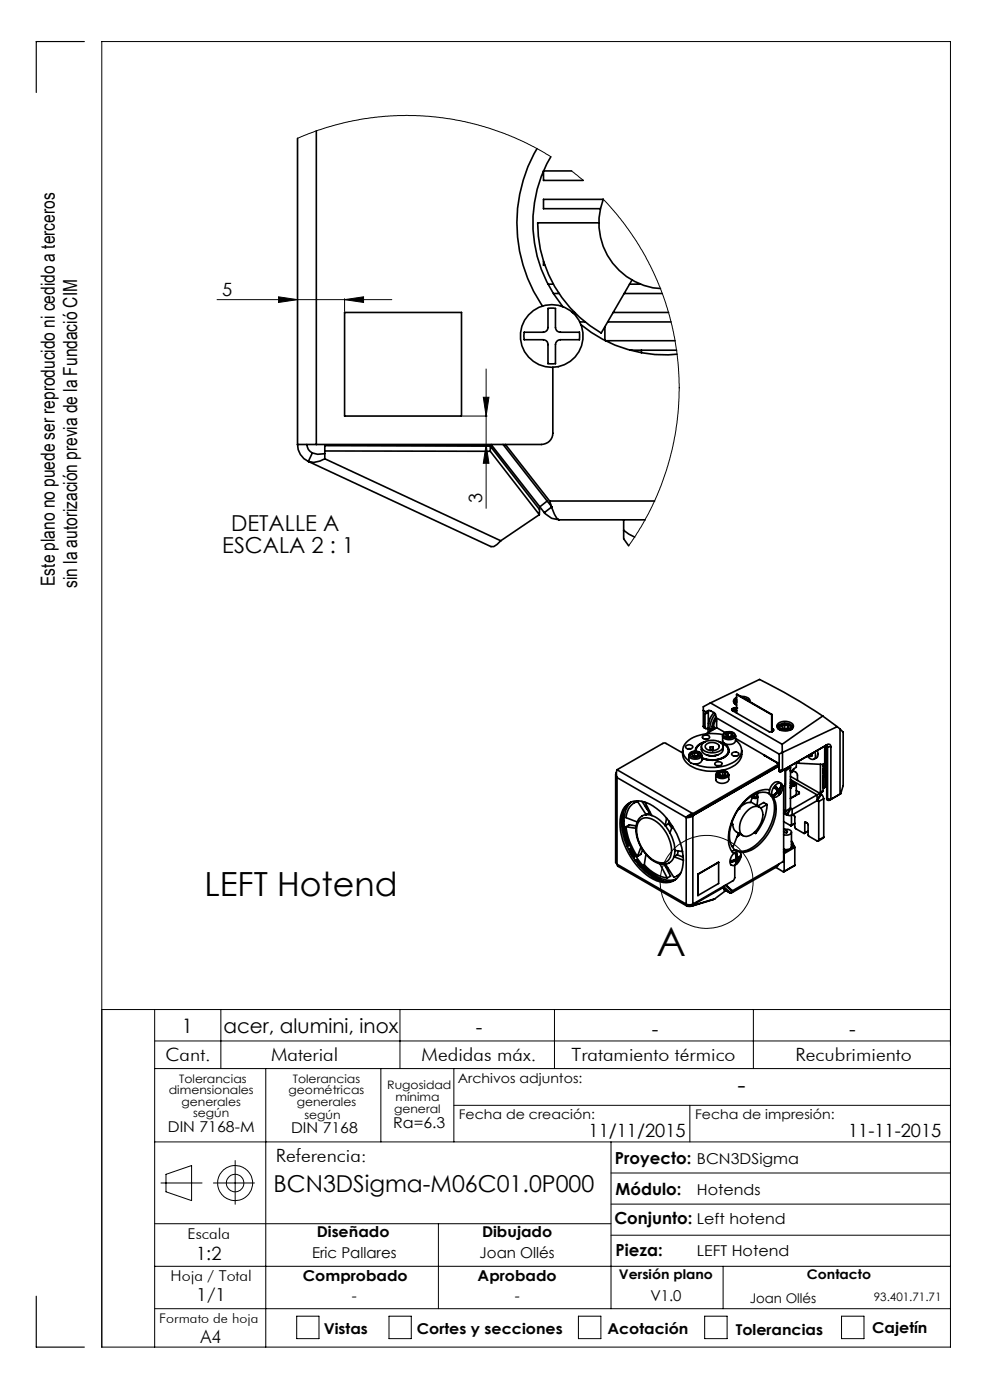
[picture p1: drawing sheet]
<svg xmlns="http://www.w3.org/2000/svg" width="210mm" height="297mm" viewBox="0 0 210 297" stroke-linecap="round" stroke-linejoin="round" font-family="sans-serif">
<g fill="none" stroke="#000" stroke-width=".21">
<path d="M63.1 29.3l6.2-2.3 4-1 2.9-.6 3.4-.5 3.9-.4h3l4.3 .2 7 .9 5.6 1.5 3.7 1.3 4 1.7 3.2 1.6 2.5 1.6M121.2 36.3l2.5 2M128 42.3l3 3.4 3.9 5.4 2 3.3 2.6 5.2 1.8 4.8 1.3 4.7 1 5.6 .3 3.5 .2 4.7-.3 4.8-.6 4.9-1.1 4.8-1.9 5.7-1.9 4.3-2.2 4.2-2.8 4.2M46 63.6h37.1M59.1 63l4 .6-4 .6zM73.1 63.6l4-.6v1.2zM73.1 63.4v2.7M103.1 78.3v29.5M98.1 88.3h5.2M102.5 84.3h1.2l-.6 4zM103.1 94.3l.6 4h-1.2zM21.6 214.2h180"/>
<path d="M32.8 214.2v71.6M46.8 214.2v12.5M84.8 214.2v12.5M117.6 214.2v12.5M159.8 214.2v12.5M32.8 220.8h168.8M32.8 226.7h168.8M56.4 226.7v59.1M80.8 226.7v15.5M96.3 226.7v15.5M96.3 234.5h105.3M146.3 234.5v7.7"/>
<path d="M32.8 259.6h96.8M32.8 242.2h168.8M34.1 251h8.8M35.2 249.1l5.4-1.8v7.4l-5.4-1.9zM45.3 251h8.7M49.9 246.2v9.3M93 259.6v18M129.6 242.2v35.4M129.6 255.4h72M129.6 248.8h72M32.8 277.6h168.8M32.8 268.6h168.8"/>
<path d="M62.9 279.2h4.8v4.8h-4.8zM82.5 279.2h4.7v4.8h-4.7zM122.7 279.2h4.8v4.8h-4.8zM129.6 262h72M149.5 279.2h4.7v4.8h-4.7zM153.4 268.6v9M178.5 279.2h4.8v4.8h-4.8zM21.6 285.8h180v-277h-180v277"/>
<circle cx="149.9" cy="187.1" r="9.9"/>
<circle cx="49.9" cy="251" r="3.7"/>
<circle cx="49.9" cy="251" r="1.86"/>
</g>
<path d="M17.9 8.8h-10.2v10.8M7.7 275v10.8h10.2" fill="none" stroke="#000" stroke-width=".25"/>
<g fill="#000">
<path d="M73.1 63.6l4-.6v1.2zM59.1 63l4 .6-4 .6z"/>
<path d="M102.5 84.3h1.2l-.6 4zM103.1 94.3l.6 4h-1.2z"/>
</g>
<g fill="none" stroke="#000" stroke-width=".35">
<path d="M63.1 29.3v65M67.1 27.8v66.5M113.9 31.5a31.3 31.3 0 0 0 1.2 33.4M116.8 33.3a27.9 27.9 0 0 0 2.6 31.8M121.2 36.3h-5.9v2h8.4M115.3 55.4v.9h.3M127 47.3h-12.9a26.9 26.9 0 0 0 13.4 23.4l6.6-11.3M128 42.3h-12.7v2h12.1M128 42.3a14 14 0 0 0 12.1 18.9M73.1 66.3h24.8v22h-24.8zM116.2 60.3h1.2M116.2 65.4h1.6v3.6a1.23 1.23 0 0 0 1.6 1.5h3.5v.4v1.2h-3.5a1.24 1.24 0 0 0-1.6 1.5v3.5l-.4 .1-1.2-.1v-3.5a1.21 1.21 0 0 0-.2-1.2 1.21 1.21 0 0 0-1.3-.3h-3.5l-.1-.6 .1-1h3.5a1.22 1.22 0 0 0 1.5-1.5z"/>
<path d="M117.3 77.9v14a2.41 2.41 0 0 1-2.4 2.4h-47.8M117.4 62.3h1.2M121.4 66.3h.4M123 68.3h1.1M123.3 68.9a27.9 27.9 0 0 0 20.3 6.2M128.3 69.4v2.8M128.4 72.3h14.8M128.9 68.3h13.4M130.1 66.3h11.7M132.4 62.3h8.1M133.5 60.3h2.4M133.6 74.3h9.9"/>
<path d="M136.1 74.3v.5M63.1 94.3h4M63.1 94.3a3.9 3.9 0 0 0 2.3 3.6M65.1 94.3a2.02 2.02 0 0 0 1.2 1.8M65.4 97.9l38.7 18.1h.6l1.5-1.3M66.3 96.1l1.1 .3 1.5-.2M66.3 96.1l-.9 1.8M68.9 97.3l-1.1 .5-1.3 .3-1.1-.2M68.9 95.7h35.1M68.9 97.3l37.3 17.4M104 94.6l10.4 13.5v1.1M104 95.7l10.4 13.5"/>
<path d="M104 94.6v1.1M104 94.6l-35.1-.1v2.8M104.2 94.3l10.3 13.2M106.7 94.3l9.4 12M107.2 94.3l9.4 12M114.4 109.2l-8.2 5.5M114.5 107.5l1 1.3M115.5 108.8l1.5 1.2 1.6 .3M116.1 106.3l1 1.2-1.6 1.3M116.1 106.3l-1.6 1.2M116.6 106.3l1 2.8 .5 .9 .5 .3M116.6 106.3h22.3"/>
<path d="M118.6 110.3h18.2M132.3 112.5l1.1 .8 1.2 .6M132.3 112.5v1.7M132.3 114.3l1 1.5M132.3 110.3v2.2M144.8 159.2a3.2 3.2 0 0 0 2.2 3.5 9.4 9.4 0 0 0 9.4-.8 2.84 2.84 0 0 0 .9-2.7M144.8 159.7l-3.5-2-.4-.1-10 5.7M145.6 158.2l.8-.2 .6 .4a.9 .9 0 0 1-1.6 .1zM145.9 158.9h.6M146.5 159.8a1.43 1.43 0 0 1 2.1 .1 1.24 1.24 0 0 1-2.1 .4l-.1-.1zM147.3 159.7l.7 .1M147.3 159.7l-.5 .2 .2 .4 .7 .1 .5-.2-.2-.4"/>
<path d="M147.3 159.7v.7M147.6 159.2l-.1 .1M147.6 159.2v.2M148 159.8v.5M148.6 157.8l-.1 .1a1.96 1.96 0 0 0-.9 1.3M148.8 158.4a1.74 1.74 0 0 0 2 1.9 2.18 2.18 0 0 0 2.6-1.3v-.6M149.1 156.2l.8-.2a.52 .52 0 0 1 .6 .5 .88 .88 0 0 1-1.5-.2zM149.1 157.7a3.2 3.2 0 0 1 4.1 .2 1.11 1.11 0 0 1-.9 1.6 3 3 0 0 1-3.4-.7 .93 .93 0 0 1 .2-1.1zM149.2 154.1l.1 .3 .4 .1M149.2 150.7l.5 .3M149.2 154.1l.3 .2M149.4 157.5l-.4 .1a1.81 1.81 0 0 0-1.4 1.8"/>
<path d="M149.4 156.8h.7M149.5 154.3l.3 .3 .4-.2M149.5 151.5v2.8M149.7 157.3a2.26 2.26 0 0 0-2.2 2M149.7 151l.7-.3 1.1 .5 .3 .3v.7M149.7 151l-.2 .5M149.8 156.8h.1M149.8 157.9a1.95 1.95 0 0 1 2.8 .4 1.57 1.57 0 0 1-2.2 .8 .71 .71 0 0 1-.7-.4 .71 .71 0 0 1 .1-.8zM149.9 156.8h.1M150.2 154.5l.2 .2 .2-.1M150.2 154.5v.9M150.2 151.1l-.7 .4"/>
<path d="M150.2 151.1v2.5M150.3 150.7l-.1 .4M150.6 154.7v.5M150.6 159.2v-.7l.6-.1v.8M150.7 149.1l10.4-5a122.1 122.1 0 0 1 13.4 7.8M150.7 149.1l-1.5 .8v4.2M150.7 149.1l15.2 8.8M151 154.6l-.2 .2-.2-.1M151 154.6v.3M151.2 159h-.6M151.2 158.4v.8M151.4 154.1h-.3"/>
<path d="M151.4 154.3l.3 .3M151.4 154.3v.5M151.4 151.2a4.9 4.9 0 0 0-1.2 3.3M151.7 151.5a5 5 0 0 0-1.1 3.2M151.8 152.1l-.6 1.4-.2 1.1M151.8 152.2l.2 .5v1.7M151.8 152.2l13.5 7.8M151.9 152.5l-.4 1-.1 .8M152 154.4l-2.2 1.3M152 154.4l1.8 1M152.4 157.3a2.49 2.49 0 0 1 2.3 2 2.8 2.8 0 0 1-2.8 1.9h-1.9l-1.1-.4a5.3 5.3 0 0 0 5.3-.6 1.52 1.52 0 0 0-.7-2.4M152.8 157.5a1.79 1.79 0 0 1 1.6 2.3 4.6 4.6 0 0 1-5.5 1"/>
<path d="M153.3 156.1a1.49 1.49 0 0 1 1.4-.9 1.49 1.49 0 0 1 1.3 .9M153.3 156.1v1.1a1.6 1.6 0 0 0 2.7 0v-1.1M153.3 156.1a1.6 1.6 0 0 0 2.7 0M153.4 155.9a8.9 8.9 0 0 0-7.8 1.6 2.42 2.42 0 0 0 .6 3.9M153.6 155.6a1.51 1.51 0 0 1 2.2 .2 1.26 1.26 0 0 1-2.2 .4zM154.5 155.5l.7 .1M154.5 155.5l-.5 .3 .1 .4 .7 .1 .6-.3-.2-.4M154.5 155.5v.8M154.6 159.2v.2M154.6 159.2v.5M155.2 155.6v.5M155.2 159.8a.83 .83 0 0 1 .8-.3 .83 .83 0 0 1 .7 .6 .83 .83 0 0 1-.8 .3 .83 .83 0 0 1-.7-.6z"/>
<path d="M155.3 150.4l-.1 .2 .1 .1 7.8 4.5h.7M155.3 150.4l.2 .3M155.5 150.7l-.1 .1M155.6 150.2h.6M155.6 150.2l-.3 .2M155.6 150.2l.2 .4M155.7 150.8h.5M155.7 150.8l-.1 .1M155.8 150.6h.3M155.8 150.7h.3M155.8 150.7l-.1 .1M155.8 150.6l-.3 .1"/>
<path d="M155.8 150.6v.1M155.8 150.7h-.3M156 149.1h.1M156 149.1l.1 .4M156 149.1v.3M156 157a2.53 2.53 0 0 1-.1 4.5 9.8 9.8 0 0 1-8.7 .6M156 156.7l8.9 5.2M156.1 150.7l.1 .1M156.1 150.6h.1M156.1 150.6v.1M156.2 150.8h.1M156.2 148.6l-.2 .5"/>
<path d="M156.2 150.2h.1M156.2 148a.83 .83 0 0 0-.6 .8 .83 .83 0 0 0 .6 .8M156.2 148.4l-.3 .3-.1 .6M156.2 148.8v.3M156.2 147.4l7.5 4.2M156.2 147.4l.2-.1 7.4 4.3M156.2 147.4v3.9M156.2 150.2l-.1 .4M157.1 147.7a1.47 1.47 0 0 1 2 1.2M157.9 148.2l.5 .1 .4 .4M163.7 151.6v3.7M163.7 154.9l.2 .1"/>
<path d="M163.7 155.1h.2M163.8 151.6h-.1M163.8 151.6v3.2M163.8 154.5l.2 .2M163.8 155.2h.1M163.9 155v.1M164 154.7l.1 .2-.3 .3M164 154.7l-.1 .3M165 154.6a.87 .87 0 0 1 .9-1.1h1.3a.85 .85 0 0 1 .9 1.1M165.1 153.4a2.4 2.4 0 0 1 3.2 .4 1.13 1.13 0 0 1-1.3 1.2h-.8a1.06 1.06 0 0 1-1.3-1.3zM165.2 154.4a1.49 1.49 0 0 1 2-.8l.5 .3 .2 .5M165.2 154.4l.1 .4"/>
<path d="M165.2 154.4v.3M165.3 160v3.4M165.6 153.9a1.47 1.47 0 0 1 2 .2 1.26 1.26 0 0 1-2.1 .4l-.1-.4zM165.9 157.9v1.7M165.9 159.6l-.6 .4M165.9 159.6h.1M166 159.6v3.8M166.4 153.8l-.5 .3 .1 .4 .7 .1 .5-.2-.1-.5M166.4 153.8l.7 .1M166.4 153.8v.8M167.1 153.9v.5M167.9 154.4l-.2 .4"/>
<path d="M167.9 154.4v.3M172.3 159.8v.4l-.2 .2-.5-.1M172.8 159.5a.9 .9 0 0 1 .2 1 .9 .9 0 0 1-.9 .6l-.8-.7M173.4 159.2l.1 .5a1.06 1.06 0 0 1-.8 1.3M174.5 151.9l-8.6 6M174.5 151.9l3.1 2.3M174.9 158.3v3.4M175.3 159.3h.1M175.4 158.3l-.1-.2v3.4M175.4 159.6l-.1 .1M175.4 158.3l.1 .1M175.4 158.3v11.1"/>
<path d="M175.5 158a.48 .48 0 0 1 .5-.1 .48 .48 0 0 1 .2 .5M175.5 158l-.4 .2a.26 .26 0 0 1 .3 0 .26 .26 0 0 1 .1 .2M175.5 158l-9.8 5.6M175.5 158.4h.7M175.5 158.4v11.1M176.2 158.4v11.1M177.6 154.2l-11.6 5.4M177.6 154.2l.6 .5M178.2 154.7v13.7M178.2 154.7l.7 .6v11.3l-.6 1.8M130.6 164.4v18.6l.3 .3M130.7 163.9a.73 .73 0 0 0 .2 1.1"/>
<path d="M130.9 163.3l-.2 .7 .2 1M130.9 163.3l16.1 9.3M130.9 165l14.7 8.4M130.9 165v18.3M132.2 172.2a11.6 11.6 0 0 0 1.1 7.2l-.3 .1M132.8 175.4a13.6 13.6 0 0 0 2.4 6.3M132.8 175.4l2.1 .3M132.9 170.8a4.2 4.2 0 0 1 5-.2 14.6 14.6 0 0 1 7 12.7 3.8 3.8 0 0 1-5.6 3.6 14.3 14.3 0 0 1-7.7-13 5.1 5.1 0 0 1 1.3-3.1zM133.7 170.2a5.3 5.3 0 0 0-1.8 5.2 14.5 14.5 0 0 0 7.8 11.3 4.2 4.2 0 0 0 3.5 0M133.9 170.1a5.4 5.4 0 0 0-1.5 4.9 14.6 14.6 0 0 0 7.8 11.4 4.5 4.5 0 0 0 3.2 .1M134.9 175.2l-1.4-.2-.7 .4M135.2 170a3.7 3.7 0 0 0-2.4 3.5l2.3 .9"/>
<path d="M135.2 170l1.9 2.8M135.3 169.9l-.7 .4M135.4 169.9l-.2 .1M135.6 174.1a2.67 2.67 0 0 1 3.8 .3 7.8 7.8 0 0 1 2.9 6.9 2.13 2.13 0 0 1-3.4 1.3 7.9 7.9 0 0 1-3.8-7.1l.3-1zM136 179.7l-.8 2M136.2 170l1.6 2.4M136.8 170.2l1.5 2.8M136.9 171.1l.8 .9 .1 .4M137.1 172.8a2.7 2.7 0 0 0-2.2 3.1 8.3 8.3 0 0 0 5 7.4 2.8 2.8 0 0 0 2.1-.3M137.1 172.8l1.2 .2M137.8 172.4l-.7 .4M137.9 172.4h-.1"/>
<path d="M138.3 173a6.7 6.7 0 0 1 2.8 2.2M141.1 175.2l1 1.5M141.4 173.6l-.3 1.6M141.8 174.8l.7 .9M141.8 174.8l-.7 .4M141.9 174.2l-.1 .6M142.1 176.7a8.4 8.4 0 0 1 1.1 3.7M142.7 175.3l-.6 1.4M145.6 173.4v18.4M146.1 160.3a1.49 1.49 0 0 1 1.4-1 1.49 1.49 0 0 1 1.4 1M146.1 160.3v1a1.6 1.6 0 0 0 2.8 0v-1M146.1 160.3a1.6 1.6 0 0 0 2.8 0"/>
<path d="M146.3 173.1l-.4 .1M147 172.6l-.9 .3-.5 .5M147 172.6v19.2M149.8 160.1l1 .3 1.5-.3M151 160.4h.1M151.2 160.4h.1M151.5 160.3h.1M151.6 160.3h.1M151.6 160.3l-.4 .1M151.7 161.8l.5-.2a.71 .71 0 0 1 .9 .5 .86 .86 0 0 1-1.5-.1zM151.8 164.4a1.47 1.47 0 0 1 1.4-.9 1.47 1.47 0 0 1 1.4 .9M151.8 164.4a1.57 1.57 0 0 0 2.8 0v1a1.57 1.57 0 0 1-2.8 0z"/>
<path d="M152.1 162.5h.6M152.2 163.8a1.51 1.51 0 0 1 2.1 .3 1.3 1.3 0 0 1-2.2 .1zM152.6 163.9v.5M153.3 163.8v.7M153.3 163.8l.5 .2v.4l-.7 .2-.6-.3 .1-.4M153.3 163.8l-.7 .1M155.2 174.7l.2 .2M155.4 174.9l.4 1.2 1.8 1.2M155.4 174.9l-.3 .2M155.6 160.4h.7M156.6 176.9l.1 .4M156.6 176.8l-1.1 2.8-.2-.1"/>
<path d="M156.7 171.7h.1M157.1 176.9l-.8 .6M158.4 172.2a2.05 2.05 0 0 1 3.1-.6 4 4 0 0 1-1 4.5l-.8 .8a1.56 1.56 0 0 1-1.8 .5 1.56 1.56 0 0 1-1-1.5l.2-1.6 .5-1.1zM159.2 170.1l1.9 1.1M159.6 169l.4 .2h.6M159.8 168.7l-.6 1.5a3.2 3.2 0 0 0-2.5 1.5M160 176.6l.3 .2M160.1 176.5l.2 .3M160.2 168.5l-.2 .2h-.2M160.5 168.3a.56 .56 0 0 1-.4 .8l-.4-.2M160.6 169.2h.1M160.7 168.3v.9l-.2 1.7"/>
<path d="M160.7 168.9a.65 .65 0 0 1-.5 .5 .65 .65 0 0 1-.6-.2M162 160.1l.1 .2M162.1 160.3l3.1 1.8M162.1 160.2v.1M162.2 160.3h.1M162.2 160.2l-.1 .1M162.7 170.7a10.1 10.1 0 0 1-2.4 6.1M162.7 170.7l-1.3 .7M162.7 170.7l-.7-.5-1.3 .8M163 168.3l.3 .2M163.1 160.8h.1M163.2 160.8v.1"/>
<path d="M163.2 167.6a5.6 5.6 0 0 0-4.8 1.9 11.1 11.1 0 0 0-3.6 10.2l.7 1.2M163.2 168.4a4 4 0 0 0-4.5 1 10.8 10.8 0 0 0-3.9 8.6 3.5 3.5 0 0 0 1.2 2.4M163.5 168.8a6.5 6.5 0 0 1-.2 6.5 9.1 9.1 0 0 1-5.5 5.2l-1.1 .1M163.5 168.8l.5 .3M163.6 161v.1M163.9 169a5.9 5.9 0 0 1 .1 5.7 10.2 10.2 0 0 1-5.3 5.9l-1.1 .2h-.6M164.5 166.8l-.1 .1a.24 .24 0 0 0-.1 .3 .24 .24 0 0 0 .2 .2l.3 .2a.71 .71 0 0 1-.6 1l-.2 .1 .1 .2M164.5 166.8l.4 .5M164.5 166.5a.82 .82 0 0 1 1.1-.3 .82 .82 0 0 1 .4 1.1 1.93 1.93 0 0 1-2 1.8 1.85 1.85 0 0 1 .5-2.6zM164.7 161.7v.1M164.8 168l.4 .2M164.9 167.3h.1"/>
<path d="M164.9 167.3l.2 .2M165 168.2l-.9 .7M165 168.2l-.3-.1-.6 .8M165.2 168.2h-.2M165.2 168.2l.1 .4 .3-.4M165.2 162.5h.1M165.2 167.7l.4 .5M165.2 167.7l.2 .1M165.2 162.1v.4l-18.2 10.5-1 .2-.4 .2M165.2 162.5l-18.6 10.8-1 .1M165.2 162.5v.9a.25 .25 0 0 0 .2 .3 .25 .25 0 0 0 .3 0M165.2 167.4v.3"/>
<path d="M165.2 163.5l.2 .2M165.2 162.1l-18.2 10.5M165.2 163.3l.1 .1M165.3 163.4a.26 .26 0 0 0 .1 .2 .26 .26 0 0 0 .3 0M165.3 163.4h.7M165.3 167.4l.2 .1M165.4 167.8l.2 .4M165.5 167.5l-.1 .3M165.6 163.7h.1M165.7 166.2a1.34 1.34 0 0 0-2.2 .7l-.3 .8a.96 .96 0 0 0 .3 1.1M165.9 166.6l-.4 .9M165.9 166.6l-.2-.2-.2 .6a.31 .31 0 0 1-.1 .4 .31 .31 0 0 1-.4 0l-.5-.6"/>
<path d="M165.9 166.6l-.5 .6M166 163.4l-.3 .2M166.2 175.9l.8 .5a.32 .32 0 0 1-.3 .3 .32 .32 0 0 1-.3-.2l-.2-.1M166.2 174.3l1.5 .9 .2-.2M166.2 166.8v15.8l-1 .7M166.2 172.5l.7 .4M166.2 171.8l.4 .3M166.4 163.2v.1M166.4 163.3h.2v3.2l-.6 .4M166.4 163.3l-.7 .4M166.4 175.9h.7a.65 .65 0 0 1 .7 .9l-.8 .4-.8-.1M166.4 163.2h.1"/>
<path d="M166.5 163.2l.1 .3M166.6 172.1l.2 .7M166.6 163.5v8.6M166.8 172.8l.2 .1M167.6 162.5l.1 .4M167.6 171.6l-.8 1.2M167.6 171.6h.1M167.7 166.1l.5 .3M167.7 171.4l-.1 .2M167.7 171.6l.3 .1M167.7 163.7l.2 .2M167.7 164.7l6.5 3.7"/>
<path d="M167.7 163.6l.2 .1M167.7 163.5h.1M167.7 166.6l.2 .1M167.7 165.7l.9 .6M167.7 162.9l-1.1 .6M167.7 171.4l-1.1 .7M167.7 162.9v8.5M167.7 171.6l-.7 1.3M167.7 166.8l.2 .1M167.7 167.1h.1M167.7 166.7l.2 .1M167.7 171.4l.3 .3"/>
<path d="M167.7 165.4l5.6 3.2M167.7 163.5l.2 .1M167.7 163.5h.2M167.9 163.5v.1M167.9 166.9l-.2 .2M167.9 178.4l.3 .5 .1 .6M167.9 166.8v.1M167.9 166.7a.2 .2 0 0 1 0-.3 .2 .2 0 0 1 .3 0v.3M167.9 176.6v3a1.2 1.2 0 0 1-1.7 .6h.1M167.9 178.6l.4 .8M167.9 163.6v.1M167.9 166.7v.1"/>
<path d="M167.9 172.9v2.1M167.9 179.2l.5 .3M168 172.9l-.5 .1-.5-.1M168 171.7v1.2M168.1 172.8l.5 .4v2.4l1.9 1.2 .2-.1M168.2 163.4h.1M168.2 163.5l-.1 .3h-.2v-.1M168.2 166.6v.1M168.2 166.7l.1 .1M168.2 163.5l.9 .6 .1 1.5M168.2 166.6l.2 .2M168.2 163.4v.1"/>
<path d="M168.3 166.8h.1M168.4 179.5l.2 .3M168.4 179.5l-.5 .3M168.6 166.3h.1M168.6 166.3l-.4 .1M168.6 166.3l.3 .1M168.6 174.7l-.8 .5M168.6 179.8l-2.3 1.3M168.6 179.8v3.7M168.6 174.7l-.7 .3M168.6 168.8h.1M168.9 161.8v1l-.6 .3-.1 .3"/>
<path d="M168.9 166.4v2.1l-1.2 .8M168.9 166.4l-.5 .4M168.9 167.7l.5 .3M169 161.7l.4 .2 5.2 .3M169.4 168l.2 .2-.2 .2M169.4 168.4l-1.7 1M169.4 168v.4M170.7 174.5v2.2M170.9 174.4l.5 .4v2.5l2 1.1h.2l.1-.2M170.9 174.4l-.2 .1M171.4 176.4l-.8 .4M171.4 176.3l-.7 .4"/>
<path d="M171.9 160l-.1 .3h-.2M172.3 160.3l-.2 .1M173.3 168.6l-5.3 3.1M173.3 168.6v1.3M173.3 169.9l-5.3 3M173.3 169.9l.4 .1M173.4 169.7l-.1 .2M173.4 169.7v.1M173.4 169.8l.3 .2M173.7 170v8.2M174 162.1v6M174.1 168.4l-.8 .2"/>
<path d="M174.1 168.4l-.7 1.3M174.1 168.4l.1 .1M174.2 168.5l.5 .9M174.2 168.5l-.8 1.3M174.6 167.7l-.7 .6 .1-.2M174.6 167.7l-.6 .4M174.6 162.2v5.5M174.6 163.7l.4 .3M174.6 166.9l.1 .2M174.6 164.7h.1M174.6 162.2l.1 .1M174.6 162.5l.1 .1"/>
<path d="M174.6 163.1l.3 .4M174.7 163.4h.1M174.7 164.7l.1 .1M174.7 167.1h.1M174.7 164.7v2.4M174.7 177.6l-.1 .2-1 .6M174.7 163.4l-.1 .1M174.7 162.3v.3M174.7 163.4v.4l.6 .3M174.7 169.4v8.2M174.7 162.6l.2-.1v1M174.7 169.4l-1 .6"/>
<path d="M174.7 177.6l-1 .6M174.8 163.3l-.2 .1M174.8 164.8v2.3M174.9 161.7a.39 .39 0 0 1-.3 .5M174.9 162.2l-.2 .1M174.9 162v.2M175 164h-.4M175 163.4v.3M175 164v.3l-.4 .2M175 163.7l.3 .1M175.1 161.9l-.3 .2 .1 .1M175.1 161.9v1.5"/>
<path d="M175.1 163.4l-.2 .1M175.1 162h.1M175.1 162.3l.2 .1M175.1 162.1l.2 .1M175.1 163.4l.2 .1M175.1 162.9l.2 .2M175.2 164.5l.2 .1M175.2 164.5l-.4 .3M175.2 164.5v2.4M175.2 166.9l-.4 .2M175.2 165l.2 .1M175.2 165.6l.2 .1"/>
<path d="M175.2 165.8l.2 .1M175.2 166.4l.2 .1M175.2 166.9l.2 .1M175.3 163.5l-.3 .2M175.3 161.5l-.2 .4M175.3 162.4h.1M175.3 162.2v.2M175.3 163.1v.4M175.3 163.8v.3M175.3 161.5l-.4 .2M175.3 162.4l.1 .1M175.4 162l-.1 .1"/>
<path d="M175.4 169.4l.2 .4M175.4 163.8h-.1M175.4 164.1h-.1M175.4 160l-.1 .1M175.4 160.3l-.1 .1M175.4 164.3l-.7 .4M175.4 164.1l-.8 .5M175.4 165.4l-.2 .1M175.4 166.3l-.2 .1M175.4 161.1h-.1M175.4 160.8h-.1M175.4 161.5l-.1 .1"/>
<path d="M175.4 160.6h-.1M175.4 162.2h-.1M175.4 162.7l-.3 .2M175.4 163.5h-.1M175.4 163l-.1 .1M175.4 169.4l.1 .1M175.5 169.5a.25 .25 0 0 0 .2 .3 .25 .25 0 0 0 .3 0M175.5 169.5h.7M176.2 169.5h.1M176.3 169.5l-.3 .3M178.2 168.4l-1.9 1.1M178.3 168.4h-.1"/>
<path d="M178.3 168.4l-2.3 1.4M130.9 183.3l.2 .5 14.6 8.4M130.9 183.3l14.7 8.5M133.3 180.1l.4 .1 .8 1.4-.1 .5M133.5 180.2l.3 .2M133.6 180.7l.5 .8M134.4 181.4l.1 .5M134.8 182.6l.2-.1a12.2 12.2 0 0 0 5.7 4.5M135.4 183.4l.5 .1M135.8 183.9h.4M136.3 180.3l-.4 1-.7 .4M137 181.2l-.3 2.2a8.3 8.3 0 0 0 4.8 2.9"/>
<path d="M140 183.3l1.5 3M140.9 183.3l1.3 2.6-.7 .4M141.1 183.3l1.8 2.8 .5-.2 1-.7M141.3 184l.4 .3M141.3 183.5l-.2 .1M141.3 183.5l-.2 .3M142.9 181.7l-.4 .9-.5 .5M142.9 181.7l2.1 .8M143.2 180.4l-.3 1.3M143.2 180.4l1.6 .3M143.7 181.4l-.8 .3M143.7 181.4l1.2 .4"/>
<path d="M143.8 180.5l-.1 .9M144.3 185.5l-.7 .4M144.7 181.7h.2h-.1M145.6 191.8l.5 .1 .9-.1M145.6 191.8a.34 .34 0 0 0 .3 .5M146 191.9l-.1 .4M146.9 191.8l.1 .3M147 192.1l-1.1 .2M147.1 191.7l.1 .1M147.2 191.8l-.2 .3M148 185.5l.1 4.5M151.3 190.8l-4.7 1.5"/>
<path d="M151.6 190.7l-.3 .1M151.6 190.7l-4.6 1.4M152.4 182.9h.1M152.4 182.9l-4.4 2.6M152.4 182.9v4.5l-4.3 2.6M153.3 188.1l.1 .2M153.4 188.3l-6.2 3.5M153.4 188.3l.3 .8-2.1 1.6M153.5 188.1l1.5 1.3M154 187.7l1.4 1.3M154.9 189.4h.1M154.9 189.4l-1.3-.7 1.3 .8"/>
<path d="M154.9 188.7l.1 .1M155 183.4l.2 .1M155 188.8l-1.1-1 1.4 1.3-.3 .3M155 188.8l.4 .2M155 188.8h.1M155.3 180.7a1.06 1.06 0 0 1 1.5 0M155.4 189l-.1 .3h-.2M155.7 181a.84 .84 0 0 1 1.2-.3 .84 .84 0 0 1 .3 1.1 1.84 1.84 0 0 1-2 1.7 1.83 1.83 0 0 1 .5-2.5zM155.8 182.5l.3 .1M155.8 182.5l-.8 .4M155.8 182.5l.2 .1M155.9 183.5v2.7l-.4 .7-8.5 4.9"/>
<path d="M156 182.6l-1 .3M156 182.6a.27 .27 0 0 1 .2 .3 .27 .27 0 0 1-.1 .2l-.2 .3 .3-.1M156.2 180.9l-.3 .1 .2 .9a.6 .6 0 0 1-.7 .6l-.4 .1v.3M156.2 180.9l.3 1M156.2 181.7l.3 .3M156.2 180.9v.8M156.2 182.5v.8M156.2 181.7l.3 .2M156.2 182.5l.3 .1M156.4 182.1l-.2 .4M156.4 182.1l.2 .2M156.5 182.6l-.3 .7"/>
<path d="M156.6 182.3l-.1 .3M157.1 181.7l-.5 .6M157.1 181.7v-.3l-.4 .5h-.2M157.1 181.7l-.7 .4M164.6 184l1.6 1 .1-.1M165.2 183.3l-.6 .7-9.3 5.3M165.2 183.3l-9.8 5.7M166.2 180.9l.1 .2M166.3 181.1v3.8M167.1 180.2l-.9 .5M168.6 183.5l-2.3 1.5M168.6 183.5l-2.3 1.4"/>
<circle cx="117" cy="71.3" r="6.7"/>
</g>
<text font-size="8.5" x="139.3" y="202.7">A</text>
<text font-size="7.1" x="43.4" y="190.1">LEFT Hotend</text>
<g font-size="4.9">
<text x="156.5" y="231.8">-</text>
<text x="58" y="253">BCN3DSigma-M06C01.0P000</text>
</g>
<g font-size="4.7">
<text x="49" y="112.7">DETALLE A</text>
<text x="47.1" y="117.2">ESCALA 2 : 1</text>
</g>
<g font-size="4.2">
<text x="38.6" y="219">1</text>
<text x="47.4" y="219.2">acer, alumini, inox</text>
<text x="100.9" y="219.4">-</text>
<text x="138.3" y="219.7">-</text>
<text x="180.1" y="219.7">-</text>
</g>
<g font-size="4.1">
<text x="11.6" y="124.3" transform="rotate(-90 11.6 124.3)">Este plano no puede ser reproducido ni cedido a terceros</text>
<text x="16.4" y="124.7" transform="rotate(-90 16.4 124.7)">sin la autorización previa de la Fundació CIM</text>
</g>
<g font-size="3.9">
<text x="47.1" y="62.7">5</text>
<text x="102.3" y="106.8" transform="rotate(-90 102.3 106.8)">3</text>
<text x="35.1" y="225">Cant.</text>
<text x="57.5" y="225">Material</text>
<text x="89.4" y="225">Medidas máx.</text>
<text x="121.3" y="225">Tratamiento térmico</text>
<text x="168.7" y="225">Recubrimiento</text>
<text x="124.8" y="241.3">11/11/2015</text>
<text x="179.9" y="241.3">11-11-2015</text>
<text x="58.5" y="246.5">Referencia:</text>
<text x="41.6" y="267.2">1:2</text>
<text x="41.6" y="276">1/1</text>
<text x="42.5" y="284.9">A4</text>
</g>
<g font-size="3.5">
<text x="130.5" y="246.8">Proyecto: BCN3DSigma</text>
<text x="130.6" y="253.4">Módulo:</text>
<text x="130.3" y="259.8">Conjunto: Left hotend</text>
<text x="130.6" y="266.4">Pieza:</text>
</g>
<g font-size="3.2">
<text x="83.4" y="239.3">Ra=6.3</text>
<text x="35.6" y="240.1">DIN 7168-M</text>
<text x="61.7" y="240.4">DIN 7168</text>
<text x="147.8" y="253.4">Hotends</text>
<text x="39.8" y="262.9">Escala</text>
<text x="67.2" y="262.5">Diseñado</text>
<text x="102.3" y="262.5">Dibujado</text>
<text x="66.2" y="266.8">Eric Pallares</text>
<text x="101.7" y="266.8">Joan Ollés</text>
<text x="147.8" y="266.4">LEFT Hotend</text>
<text x="36.2" y="271.7">Hoja / Total</text>
<text x="64.2" y="271.7">Comprobado</text>
<text x="101.3" y="271.7">Aprobado</text>
<text x="74.6" y="276.1">-</text>
<text x="109.2" y="276.1">-</text>
<text x="138" y="276.1">V1.0</text>
<text x="68.7" y="283.1">Vistas</text>
<text x="88.4" y="283.1">Cortes y secciones</text>
<text x="128.8" y="283.1">Acotación</text>
<text x="156.1" y="283.2">Tolerancias</text>
<text x="185" y="282.8">Cajetín</text>
</g>
<g font-size="2.8">
<text x="97.1" y="229.7">Archivos adjuntos:</text>
<text x="97.3" y="237.4">Fecha de creación:</text>
<text x="147.4" y="237.4">Fecha de impresión:</text>
<text x="131.3" y="271.4">Versión plano</text>
<text x="171.2" y="271.4">Contacto</text>
<text x="33.8" y="280.7">Formato de hoja</text>
<text x="159" y="276.3">Joan Ollés</text>
</g>
<g font-size="2.5">
<text x="35.8" y="232.1">dimensionales</text>
<text x="38" y="229.6">Tolerancias</text>
<text x="61.2" y="232.1">geométricas</text>
<text x="62.1" y="229.6">Tolerancias</text>
<text x="82.1" y="231">Rugosidad</text>
<text x="83.9" y="233.5">mínima</text>
<text x="38.5" y="234.6">generales</text>
<text x="41" y="237.1">según</text>
<text x="62.9" y="234.6">generales</text>
<text x="64.6" y="237.3">según</text>
<text x="83.6" y="236.2">general</text>
<text x="185.4" y="276.1">93.401.71.71</text>
</g>
</svg>
